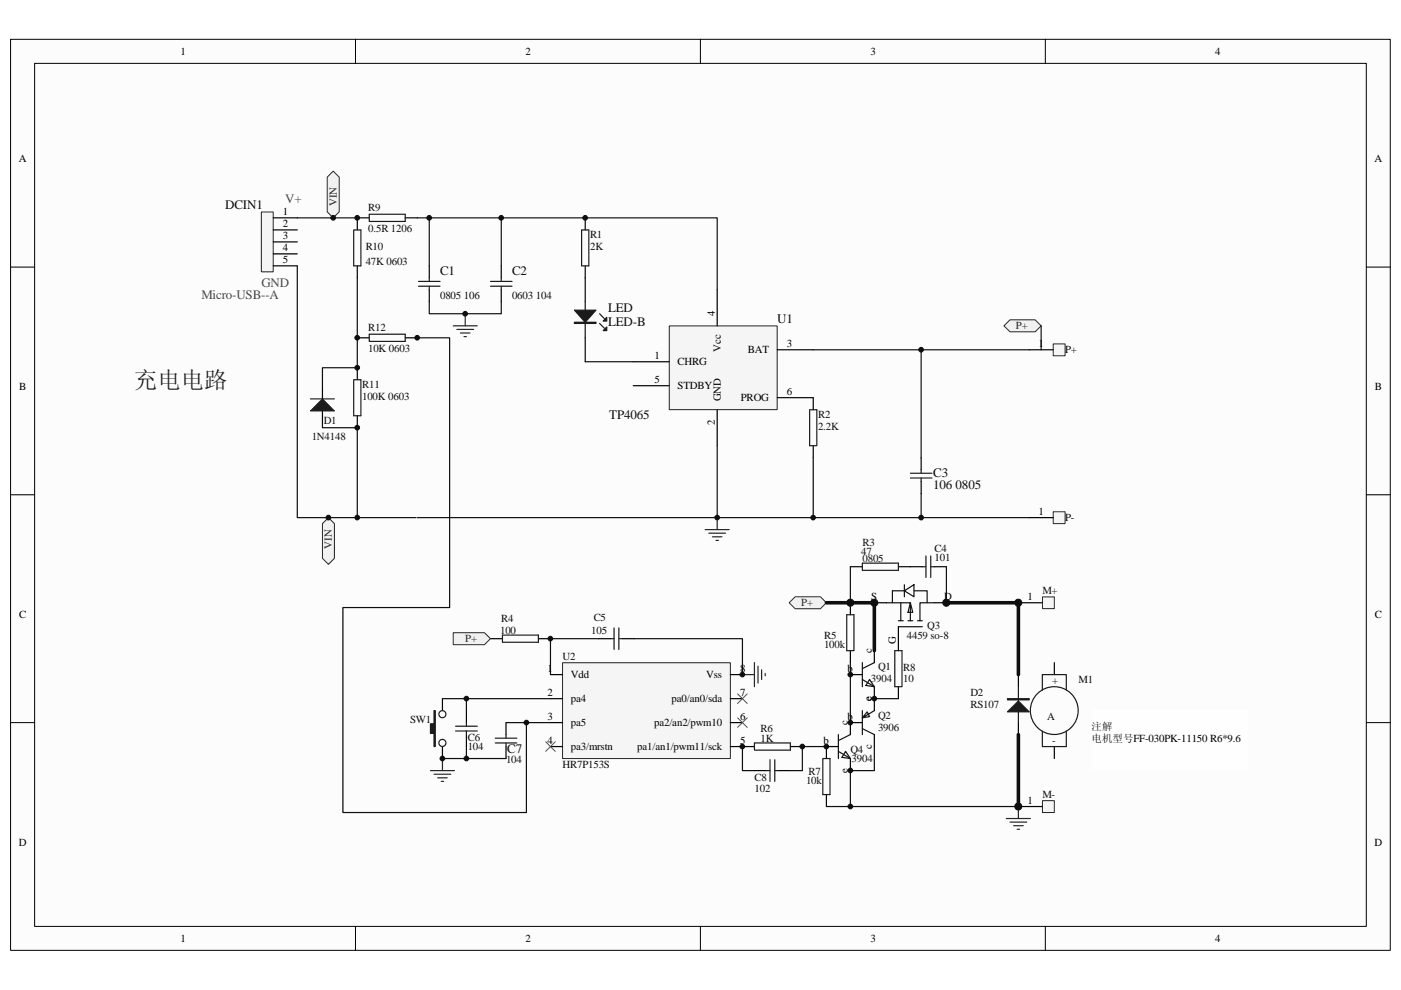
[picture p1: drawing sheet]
<svg xmlns="http://www.w3.org/2000/svg" width="297mm" height="210mm" viewBox="0 0 297 210" stroke-linecap="round" stroke-linejoin="round" font-family="sans-serif">
<path d="M2.3 8.4h292.5v193.2h-292.5z" fill="#fcfcfc"/>
<path d="M2.2 8.3h292.6v193.3h-292.6z" fill="none" stroke="#000" stroke-width=".21"/>
<path d="M7.4 13.5h282.3v183h-282.3z" fill="#fcfcfc"/>
<g fill="none" stroke="#000" stroke-width=".21">
<path d="M7.3 13.4h282.4v183.1h-282.4zM75.4 8.3v5.1M148.5 8.3v5.1M221.6 8.3v5.1M2.2 56.6h5.1M289.7 56.6h5.1M2.2 104.9h5.1M289.7 104.9h5.1M2.2 153.3h5.1M289.7 153.3h5.1M75.4 196.5v5.1M148.5 196.5v5.1"/>
<path d="M221.6 196.5v5.1"/>
</g>
<path d="M223.5 140.5v2.6M223.5 158.3v2.6" fill="none" stroke="#000" stroke-width=".25"/>
<g fill="none" stroke="#1c1c1c" stroke-width=".25">
<path d="M221 146.4v-3.3h5.1v3.3M221 155v3.3h5.1v-3.3"/>
<circle cx="223.5" cy="150.7" r="5.1"/>
</g>
<path d="M221 126.6h2.5v2.5h-2.5z" fill="#f5f5f5"/>
<path d="M221 126.6h2.5v2.5h-2.5z" fill="none" stroke="#262626" stroke-width=".21"/>
<path d="M215.9 127.8h5.1" fill="none" stroke="#000" stroke-width=".25"/>
<path d="M221 169.8h2.5v2.5h-2.5z" fill="#f5f5f5"/>
<path d="M221 169.8h2.5v2.5h-2.5z" fill="none" stroke="#262626" stroke-width=".21"/>
<path d="M180.3 127.8v2.6M180.3 138v2.5M93.8 148.2v2.5M93.8 158.3v2.6M215.9 143.1v2.5M215.9 153.3v2.5M215.9 171.1h5.1" fill="none" stroke="#000" stroke-width=".25"/>
<g fill="none" stroke="#1c1c1c" stroke-width=".25">
<path d="M179.5 130.4h1.6v7.6h-1.6zM215.9 145.6v7.7"/>
<circle cx="93.8" cy="157.6" r=".75"/>
<circle cx="93.8" cy="151.5" r=".75"/>
</g>
<g fill="#1c1c1c" stroke="#1c1c1c" stroke-width=".25">
<path d="M213.6 151l2.3-2.3 2.3 2.3z"/>
<path d="M213.6 148.2h4.6v.2h-4.6z" fill-rule="evenodd"/>
<path d="M92 150.7h.3v7.6h-.3v-2.7h-.7v-2.1h.7z" fill-rule="evenodd"/>
</g>
<path d="M223.3 73h2.5v2.5h-2.5z" fill="#f5f5f5"/>
<path d="M223.3 72.9h2.5v2.6h-2.5z" fill="none" stroke="#262626" stroke-width=".21"/>
<path d="M218.2 74.2h5.1" fill="none" stroke="#000" stroke-width=".25"/>
<path d="M223.3 108.6h2.5v2.5h-2.5z" fill="#f5f5f5"/>
<path d="M223.3 108.5h2.5v2.6h-2.5z" fill="none" stroke="#262626" stroke-width=".21"/>
<path d="M218.2 109.8h5.1M126.9 135.5h2.5M132 135.5h2.5M193 120.2h2.6M198.1 120.2h2.6M98.9 150.7v2.6M98.9 155.8v2.5M157.4 158.3h2.6M167.6 158.3h2.5" fill="none" stroke="#000" stroke-width=".25"/>
<path d="M157.4 143.1h2.6M160 140.5v5.1M160.7 141.3v3.6M161.5 142.1v2M162.2 142.8v.5M213.4 173.6h5.1M214.1 174.4h3.6M214.9 175.1h2M215.7 175.9h.5M215.9 171.1v2.5" fill="none" stroke="#262626" stroke-width=".25"/>
<g fill="none" stroke="#1c1c1c" stroke-width=".25">
<path d="M196.3 117.9v4.6M197.3 117.9v4.6M129.4 135.5h.8M130.2 133.2v4.6M131.2 135.5h.8M131.2 133.2v4.6M195.6 120.2h.7M197.3 120.2h.8M96.6 154h4.6M96.6 155h4.6M98.9 153.3v.7M98.9 155v.8"/>
<path d="M160 157.6h7.6v1.5h-7.6z"/>
</g>
<path d="M231.5 150.5h33v12.7h-33z" fill="#fefefe"/>
<path d="M231.5 150.5h33v12.7h-33z" fill="none" stroke="#fefefe" stroke-width=".21"/>
<path d="M144.4 79.3h2.6" fill="none" stroke="#0e0e0e" stroke-width=".25"/>
<path d="M124.1 58.9v5.1M124.1 71.6v5.1" fill="none" stroke="#000" stroke-width=".25"/>
<path d="M124.1 64v7.6M127.1 68.6l1 1M127.1 66.5l1 1.1" fill="none" stroke="#1c1c1c" stroke-width=".25"/>
<g fill="#1c1c1c" stroke="#1c1c1c" stroke-width=".25">
<path d="M121.8 65.8h4.6l-2.3 2.5z"/>
<path d="M128.6 69.4v.7h-.7z"/>
<path d="M128.6 67.3v.8h-.7z"/>
<path d="M121.8 68.3h4.6v.3h-4.6z" fill-rule="evenodd"/>
</g>
<path d="M141.9 69.2h22.9v17.7h-22.9z" fill="#f5f5f5"/>
<path d="M141.9 69.1h22.9v17.8h-22.9z" fill="none" stroke="#262626" stroke-width=".21"/>
<path d="M134.3 76.7h7.6M152.1 61.5v7.6M164.8 74.2h7.6M134.3 81.8h7.6M152.1 86.9v7.6M164.8 84.3h7.6M195.3 97.1v2.5M195.3 102.2v2.5" fill="none" stroke="#000" stroke-width=".25"/>
<path d="M149.5 112.3h5.1M150.3 113.1h3.5M151 113.9h2.1M151.8 114.6h.5M152.1 109.8v2.5" fill="none" stroke="#262626" stroke-width=".25"/>
<path d="M195.3 99.6v.8M193 101.4h4.6M193 100.4h4.6M195.3 101.4v.8" fill="none" stroke="#1c1c1c" stroke-width=".25"/>
<path d="M195.3 74.2v22.9M195.3 104.7v5.1" fill="none" stroke="#0e0e0e" stroke-width=".25"/>
<path d="M55.4 45h2.5v12.7h-2.5z" fill="#f5f5f5"/>
<path d="M55.4 45h2.5v12.7h-2.5z" fill="none" stroke="#262626" stroke-width=".21"/>
<g fill="none" stroke="#000" stroke-width=".25">
<path d="M57.9 46.2h5.1M57.9 48.8h5.1M57.9 51.3h5.1M57.9 53.8h5.1M57.9 56.4h5.1M91 56.4v2.5M106.3 56.4v2.5M124.1 46.2v2.6M124.1 56.4v2.5M91 61.5v2.5M106.3 61.5v2.5M172.4 84.3v2.6"/>
<path d="M172.4 94.5v2.6M104 135.5h2.5M114.1 135.5h2.6M180.3 120.2h2.5M190.5 120.2h2.5M175.2 158.3v2.6M175.2 168.5v2.6"/>
</g>
<g fill="none" stroke="#1c1c1c" stroke-width=".25">
<path d="M88.7 59.7h4.6M91 58.9v.8M104 59.7h4.6M106.3 58.9v.8M123.3 48.8h1.5v7.6h-1.5zM88.7 60.7h4.6M91 60.7v.8M104 60.7h4.6M106.3 60.7v.8M171.7 86.9h1.5v7.6h-1.5zM182.8 119.4h7.7v1.6h-7.7zM106.5 134.7h7.6v1.5h-7.6z"/>
<path d="M174.5 160.9h1.5v7.6h-1.5z"/>
</g>
<path d="M63 46.2h12.8M88.5 46.2h63.6v15.3M91 46.2v10.2M106.3 46.2v10.2M91 64v2.5h15.3v-2.5M124.1 76.7h10.2M172.4 74.2h45.8M152.1 94.5v15.3M172.4 97.1v12.7" fill="none" stroke="#0e0e0e" stroke-width=".25"/>
<path d="M96.1 69.1h5.1M96.9 69.9h3.5M97.6 70.6h2M98.4 71.4h.5M98.6 66.5v2.6" fill="none" stroke="#262626" stroke-width=".25"/>
<path d="M119.3 140.6h35.6v20.3h-35.6z" fill="#f5f5f5"/>
<path d="M119.3 140.6h35.6v20.3h-35.6z" fill="none" stroke="#262626" stroke-width=".21"/>
<g fill="none" stroke="#000" stroke-width=".25">
<path d="M185.4 127.8h2.5M190.5 132.9v2.6M198.1 127.8h2.6M116.7 143.1h2.5M116.7 148.2h2.5M116.7 153.3h2.5M116.7 158.3h2.5M154.9 143.1h2.5M154.9 148.2h2.5M154.9 153.3h2.5M154.9 158.3h2.5M175.2 158.3h2.6"/>
<path d="M180.3 153.3v2.5M180.3 160.9v2.5"/>
</g>
<g fill="none" stroke="#131313" stroke-width=".25">
<path d="M187.9 127.8h5.1v3.9M190.5 131.7h1M190.5 132.9h5.1M191 127.8v3.9M191.7 125.3h-2.5v2.5M191.7 124v2.6M191.7 125.3l2.1-1.3v2.6zM192.5 131.7h1M193 127.8l.5 2.1h-1zM193.8 125.3h2.8v2.5M194.5 131.7h1.1M198.1 127.8h-3.1v3.9"/>
<path d="M177.8 155.8v5.1M177.8 159.4l2.5 1.5M179.3 159.4l1 1.5-1.8-.3zM180.3 155.8l-2.5 1.3"/>
</g>
<path d="M126.9 135.5h-10.2v7.6M134.5 135.5h22.9v7.6M93.8 148.2h5.1v2.5M98.9 158.3v2.6h-5.1M98.9 148.2h17.8" fill="none" stroke="#0e0e0e" stroke-width=".25"/>
<path d="M91.3 163.4h5M92 164.2h3.6M92.8 165h2M93.6 165.7h.5M93.8 160.9v2.5" fill="none" stroke="#262626" stroke-width=".25"/>
<path d="M212.8 69.1l1.3-1.3h5.4l1.2 1.3-1.2 1.3h-5.4z" fill-rule="evenodd" fill="#f0f0f0" stroke="#262626" stroke-width=".21"/>
<path d="M220.7 69.1v5.1" fill="none" stroke="#0e0e0e" stroke-width=".25"/>
<g fill="#f0f0f0" stroke="#262626" stroke-width=".21">
<path d="M167.3 127.8l1.3-1.2h5.3l1.3 1.2-1.3 1.3h-5.3z" fill-rule="evenodd"/>
<path d="M96.1 134.2h6.6l1.3 1.3-1.3 1.2h-6.6z" fill-rule="evenodd"/>
</g>
<path d="M115.7 157.3l2 2.1M117.7 157.3l-2 2.1M156.4 147.2l2 2M156.4 152.3l2 2M158.4 147.2l-2 2M158.4 152.3l-2 2" fill="none" stroke="#4c4c4c" stroke-width=".21"/>
<path d="M190.5 135.5v2.5M190.5 145.6v2.6" fill="none" stroke="#000" stroke-width=".25"/>
<path d="M189.7 138h1.5v7.6h-1.5z" fill="none" stroke="#1c1c1c" stroke-width=".25"/>
<path d="M200.7 127.8h15.2v15.3M215.9 155.8v15.3" fill="none" stroke="#0e0e0e" stroke-width=".76"/>
<g fill="#f0f0f0" stroke="#262626" stroke-width=".21">
<path d="M70.7 36.3l1.2 1.3v7.3l-1.2 1.3-1.3-1.3v-7.3z" fill-rule="evenodd"/>
<path d="M69.6 109.8l1.3 1.3v7.3l-1.3 1.3-1.2-1.3v-7.3z" fill-rule="evenodd"/>
</g>
<g fill="none" stroke="#000" stroke-width=".25">
<path d="M75.8 56.4v2.5M78.3 46.2h-2.5v2.6M85.9 46.2h2.6M75.8 71.6h2.5M75.8 78v2.5M85.9 71.6h2.6M68.4 82.1v2.5M68.4 87.2v2.5M75.8 88.2v2.5M185.4 138v2.5M107.3 153.3v2.5M107.3 158.3v2.6"/>
<path d="M180.3 153.3h2.5M180.3 143.1h2.5M185.4 145.6v5.1M185.4 155.8v2.5M160 163.4h2.5M165 163.4h2.6"/>
</g>
<g fill="none" stroke="#1c1c1c" stroke-width=".25">
<path d="M75 48.8h1.5v7.6h-1.5zM78.3 45.4h7.6v1.6h-7.6zM78.3 70.9h7.6v1.5h-7.6zM65.8 84.6h5.1M75 80.5h1.5v7.7h-1.5zM105 157.6h4.6M105 156.6h4.6M107.3 155.8v.8M107.3 157.6v.7M162.5 163.4h.8M163.3 161.1v4.6M164.3 161.1v4.6"/>
<path d="M164.3 163.4h.7"/>
</g>
<g fill="none" stroke="#0e0e0e" stroke-width=".25">
<path d="M63 56.4v53.4h12.8M75.8 58.9v19.1h-7.4v4.1M88.5 71.9v-.3h6.8v57.3h-22.6v43.4h38.9v-19h5.1M68.4 89.7v1h7.4v19.1h12.4M88.5 109.8h129.7M180.3 120.2v7.6M200.7 120.2v7.6M107.3 153.3h4.3M157.4 158.3v5.1h2.6M175.2 158.3h-5.1v5.1h-2.5M180.3 140.5v12.8M185.4 158.3v5.1h-5.1v7.7"/>
<path d="M185.4 148.2h5.1M98.9 160.9h8.4M175.2 171.1h40.7"/>
</g>
<path d="M182.8 140.5v5.1M182.8 150.7v5.1M182.8 154.5l2.6 1.3M182.8 144.1l2.6 1.5M184.4 144.1l1 1.5-1.8-.2zM185.4 150.7l-2.6 1.6 1.1-1.3 .5 1-1.6 .3M185.4 140.5l-2.6 1.3" fill="none" stroke="#131313" stroke-width=".25"/>
<path d="M175.2 127.8h10.2v10.2" fill="none" stroke="#0e0e0e" stroke-width=".76"/>
<path d="M68.4 84.6l2.5 2.6h-5.1z" fill="#1c1c1c" stroke="#1c1c1c" stroke-width=".21"/>
<g fill="#0e0e0e" stroke="#0e0e0e" stroke-width=".21">
<circle cx="69.6" cy="109.8" r=".49"/>
<circle cx="70.6" cy="46.2" r=".49"/>
<circle cx="75.7" cy="109.8" r=".5"/>
<circle cx="75.7" cy="90.7" r=".5"/>
<circle cx="75.7" cy="78" r=".5"/>
<circle cx="75.7" cy="71.6" r=".5"/>
<circle cx="75.7" cy="46.2" r=".5"/>
<circle cx="88.4" cy="71.6" r=".49"/>
<circle cx="91" cy="46.2" r=".5"/>
<circle cx="93.8" cy="160.9" r=".5"/>
<circle cx="98.6" cy="66.5" r=".49"/>
<circle cx="98.9" cy="160.9" r=".49"/>
<circle cx="98.9" cy="148.2" r=".49"/>
<circle cx="106.3" cy="46.2" r=".5"/>
<circle cx="111.6" cy="153.3" r=".49"/>
<circle cx="116.7" cy="135.5" r=".49"/>
<circle cx="124.1" cy="46.2" r=".49"/>
<circle cx="152.1" cy="109.8" r=".49"/>
<circle cx="157.4" cy="158.3" r=".49"/>
<circle cx="157.4" cy="143.1" r=".49"/>
<circle cx="170.1" cy="158.3" r=".49"/>
<circle cx="172.4" cy="109.8" r=".49"/>
<circle cx="175.2" cy="158.3" r=".5"/>
<circle cx="180.3" cy="171.1" r=".49"/>
<circle cx="180.3" cy="163.4" r=".49"/>
<circle cx="180.3" cy="153.3" r=".49"/>
<circle cx="180.3" cy="143.1" r=".49"/>
<circle cx="180.3" cy="127.8" r=".75"/>
<circle cx="185.4" cy="148.2" r=".49"/>
<circle cx="185.4" cy="127.8" r=".75"/>
<circle cx="195.3" cy="109.8" r=".49"/>
<circle cx="195.3" cy="74.2" r=".49"/>
<circle cx="200.6" cy="127.8" r=".75"/>
<circle cx="215.9" cy="171.1" r=".75"/>
<circle cx="215.9" cy="127.8" r=".75"/>
</g>
<text font-size="5" fill="#1c1c1c" x="28.4" y="82.2">充电电路</text>
<g font-size="2.8" fill="#0e0e0e">
<text x="47.8" y="44.3">DCIN1</text>
<text x="93.3" y="58.3">C1</text>
<text x="108.6" y="58.3">C2</text>
<text x="128.9" y="66.2">LED</text>
<text x="128.9" y="69.2">LED-B</text>
<text x="164.8" y="68.5">U1</text>
<text x="129.2" y="88.8">TP4065</text>
<text x="197.9" y="101.3">C3</text>
<text x="197.9" y="103.8">106 0805</text>
<text x="107.5" y="159.7">C7</text>
</g>
<g font-size="2.8" fill="#4c4c4c">
<text x="60.5" y="43">V+</text>
<text x="42.7" y="63.4">Micro-USB--A</text>
<text x="55.4" y="60.8">GND</text>
</g>
<g font-size="2.3">
<text x="38.3" y="11.6">1</text>
<text x="111.4" y="11.6">2</text>
<text x="184.5" y="11.6">3</text>
<text x="257.7" y="11.6">4</text>
<text x="4" y="34.5">A</text>
<text x="291.4" y="34.5">A</text>
<text x="60" y="45.7">1</text>
<text x="60" y="48.2">2</text>
<text x="60" y="50.8">3</text>
<text x="60" y="53.3">4</text>
<text x="60" y="55.9">5</text>
<text x="151.5" y="67.1" transform="rotate(-90 151.5 67.1)">4</text>
<text x="138.7" y="76.2">1</text>
<text x="143.7" y="77.5">CHRG</text>
<text x="152.8" y="74.6" transform="rotate(-90 152.8 74.6)">Vcc</text>
<text x="158.6" y="75">BAT</text>
<text x="166.8" y="73.7">3</text>
<text x="220.2" y="73.7">1</text>
<text x="4" y="82.8">B</text>
<text x="138.7" y="81.3">5</text>
<text x="143.7" y="82.6">STDBY</text>
<text x="166.8" y="83.8">6</text>
<text x="291.5" y="82.8">B</text>
<text x="152.8" y="85.1" transform="rotate(-90 152.8 85.1)">GND</text>
<text x="157.1" y="85.1">PROG</text>
<text x="151.5" y="90.1" transform="rotate(-90 151.5 90.1)">2</text>
<text x="220.2" y="109.3">1</text>
<text x="4" y="131.1">C</text>
<text x="184.7" y="127.3">S</text>
<text x="200.1" y="127.3">D</text>
<text x="217.8" y="127.3">1</text>
<text x="291.5" y="131.1">C</text>
<text x="189.9" y="136.6" transform="rotate(-90 189.9 136.6)">G</text>
<text x="116.1" y="142.6">1</text>
<text x="121" y="143.8">Vdd</text>
<text x="149.8" y="143.8">Vss</text>
<text x="156.9" y="142.6">8</text>
<text x="179.7" y="142.6">b</text>
<text x="184.8" y="138.5" transform="rotate(-90 184.8 138.5)">c</text>
<text x="116.1" y="147.7">2</text>
<text x="121" y="148.9">pa4</text>
<text x="142.4" y="148.9">pa0/an0/sda</text>
<text x="156.9" y="147.7">7</text>
<text x="184.8" y="148.7" transform="rotate(-90 184.8 148.7)">e</text>
<text x="116.1" y="152.8">3</text>
<text x="121" y="154">pa5</text>
<text x="138.7" y="154">pa2/an2/pwm10</text>
<text x="156.9" y="152.8">6</text>
<text x="179.7" y="152.8">b</text>
<text x="179.8" y="153.8" transform="rotate(-90 179.8 153.8)">c</text>
<text x="116.1" y="157.8">4</text>
<text x="121" y="159.1">pa3/mrstn</text>
<text x="135.1" y="159.1">pa1/an1/pwm11/sck</text>
<text x="156.9" y="157.8">5</text>
<text x="174.6" y="157.8">b</text>
<text x="184.8" y="158.9" transform="rotate(-90 184.8 158.9)">c</text>
<text x="179.8" y="164" transform="rotate(-90 179.8 164)">e</text>
<text x="217.8" y="170.6">1</text>
<text x="4" y="179.4">D</text>
<text x="291.4" y="179.4">D</text>
<text x="38.3" y="199.8">1</text>
<text x="111.4" y="199.8">2</text>
<text x="184.5" y="199.8">3</text>
<text x="257.7" y="199.8">4</text>
</g>
<g font-size="2.3" fill="#262626">
<text x="71.4" y="43.7" transform="rotate(-90 71.4 43.7)">VIN</text>
<text x="215.4" y="69.8">P+</text>
<text x="70.4" y="116.4" transform="rotate(-90 70.4 116.4)">VIN</text>
<text x="169.9" y="128.6">P+</text>
<text x="98.7" y="136.2">P+</text>
</g>
<g font-size="2.3" fill="#0e0e0e">
<text x="78" y="44.7">R9</text>
<text x="77.5" y="53.1">R10</text>
<text x="78" y="49.3">0.5R 1206</text>
<text x="125.1" y="50.5">R1</text>
<text x="125.1" y="53.1">2K</text>
<text x="77.5" y="56.1">47K 0603</text>
<text x="93.3" y="63.5">0805 106</text>
<text x="108.6" y="63.5">0603 104</text>
<text x="78" y="70.1">R12</text>
<text x="78" y="74.7">10K 0603</text>
<text x="225.8" y="75">P+</text>
<text x="76.8" y="82.3">R11</text>
<text x="68.6" y="89.9">D1</text>
<text x="76.8" y="84.9">100K 0603</text>
<text x="173.4" y="88.7">R2</text>
<text x="66.1" y="93.3">1N4148</text>
<text x="173.4" y="91.2">2.2K</text>
<text x="225.8" y="110.6">P-</text>
<text x="182.6" y="117.7">47</text>
<text x="182.9" y="119.2">0805</text>
<text x="182.9" y="115.9">R3</text>
<text x="198.1" y="117.2">C4</text>
<text x="198.1" y="118.9">101</text>
<text x="106.3" y="131.9">R4</text>
<text x="125.9" y="131.7">C5</text>
<text x="221" y="126">M+</text>
<text x="106" y="134.5">100</text>
<text x="125.4" y="134.5">105</text>
<text x="174.7" y="135.5">R5</text>
<text x="174.7" y="137.5">100k</text>
<text x="192.3" y="135.5">4459 so-8</text>
<text x="196.6" y="133.4">Q3</text>
<text x="119.2" y="140">U2</text>
<text x="186.2" y="142.1">Q1</text>
<text x="191.5" y="142.3">R8</text>
<text x="184.6" y="144.6">3904</text>
<text x="191.5" y="144.6">10</text>
<text x="205.7" y="147.7">D2</text>
<text x="223.1" y="145.1">+</text>
<text x="228.6" y="144.9">M1</text>
<text x="86.9" y="153.3">SW1</text>
<text x="161.2" y="155.3">R6</text>
<text x="186.2" y="152.5">Q2</text>
<text x="186.2" y="155">3906</text>
<text x="205.7" y="150.2">RS107</text>
<text x="222" y="152.8">A</text>
<text x="99.2" y="157.1">C6</text>
<text x="99.2" y="159.1">104</text>
<text x="107.3" y="161.9">104</text>
<text x="161.2" y="157.3">1K</text>
<text x="180.3" y="159.6">Q4</text>
<text x="180.6" y="161.6">3904</text>
<text x="223.1" y="157.8">-</text>
<text x="119.2" y="162.9">HR7P153S</text>
<text x="160" y="165.7">C8</text>
<text x="170.9" y="166.2">10k</text>
<text x="171.4" y="164.4">R7</text>
<text x="160" y="168">102</text>
<text x="221" y="169.3">M-</text>
</g>
<g font-size="2.2">
<text x="231.4" y="154.9">注解</text>
<text x="231.4" y="157.4">电机型号FF-030PK-11150 R6*9.6</text>
</g>
</svg>
